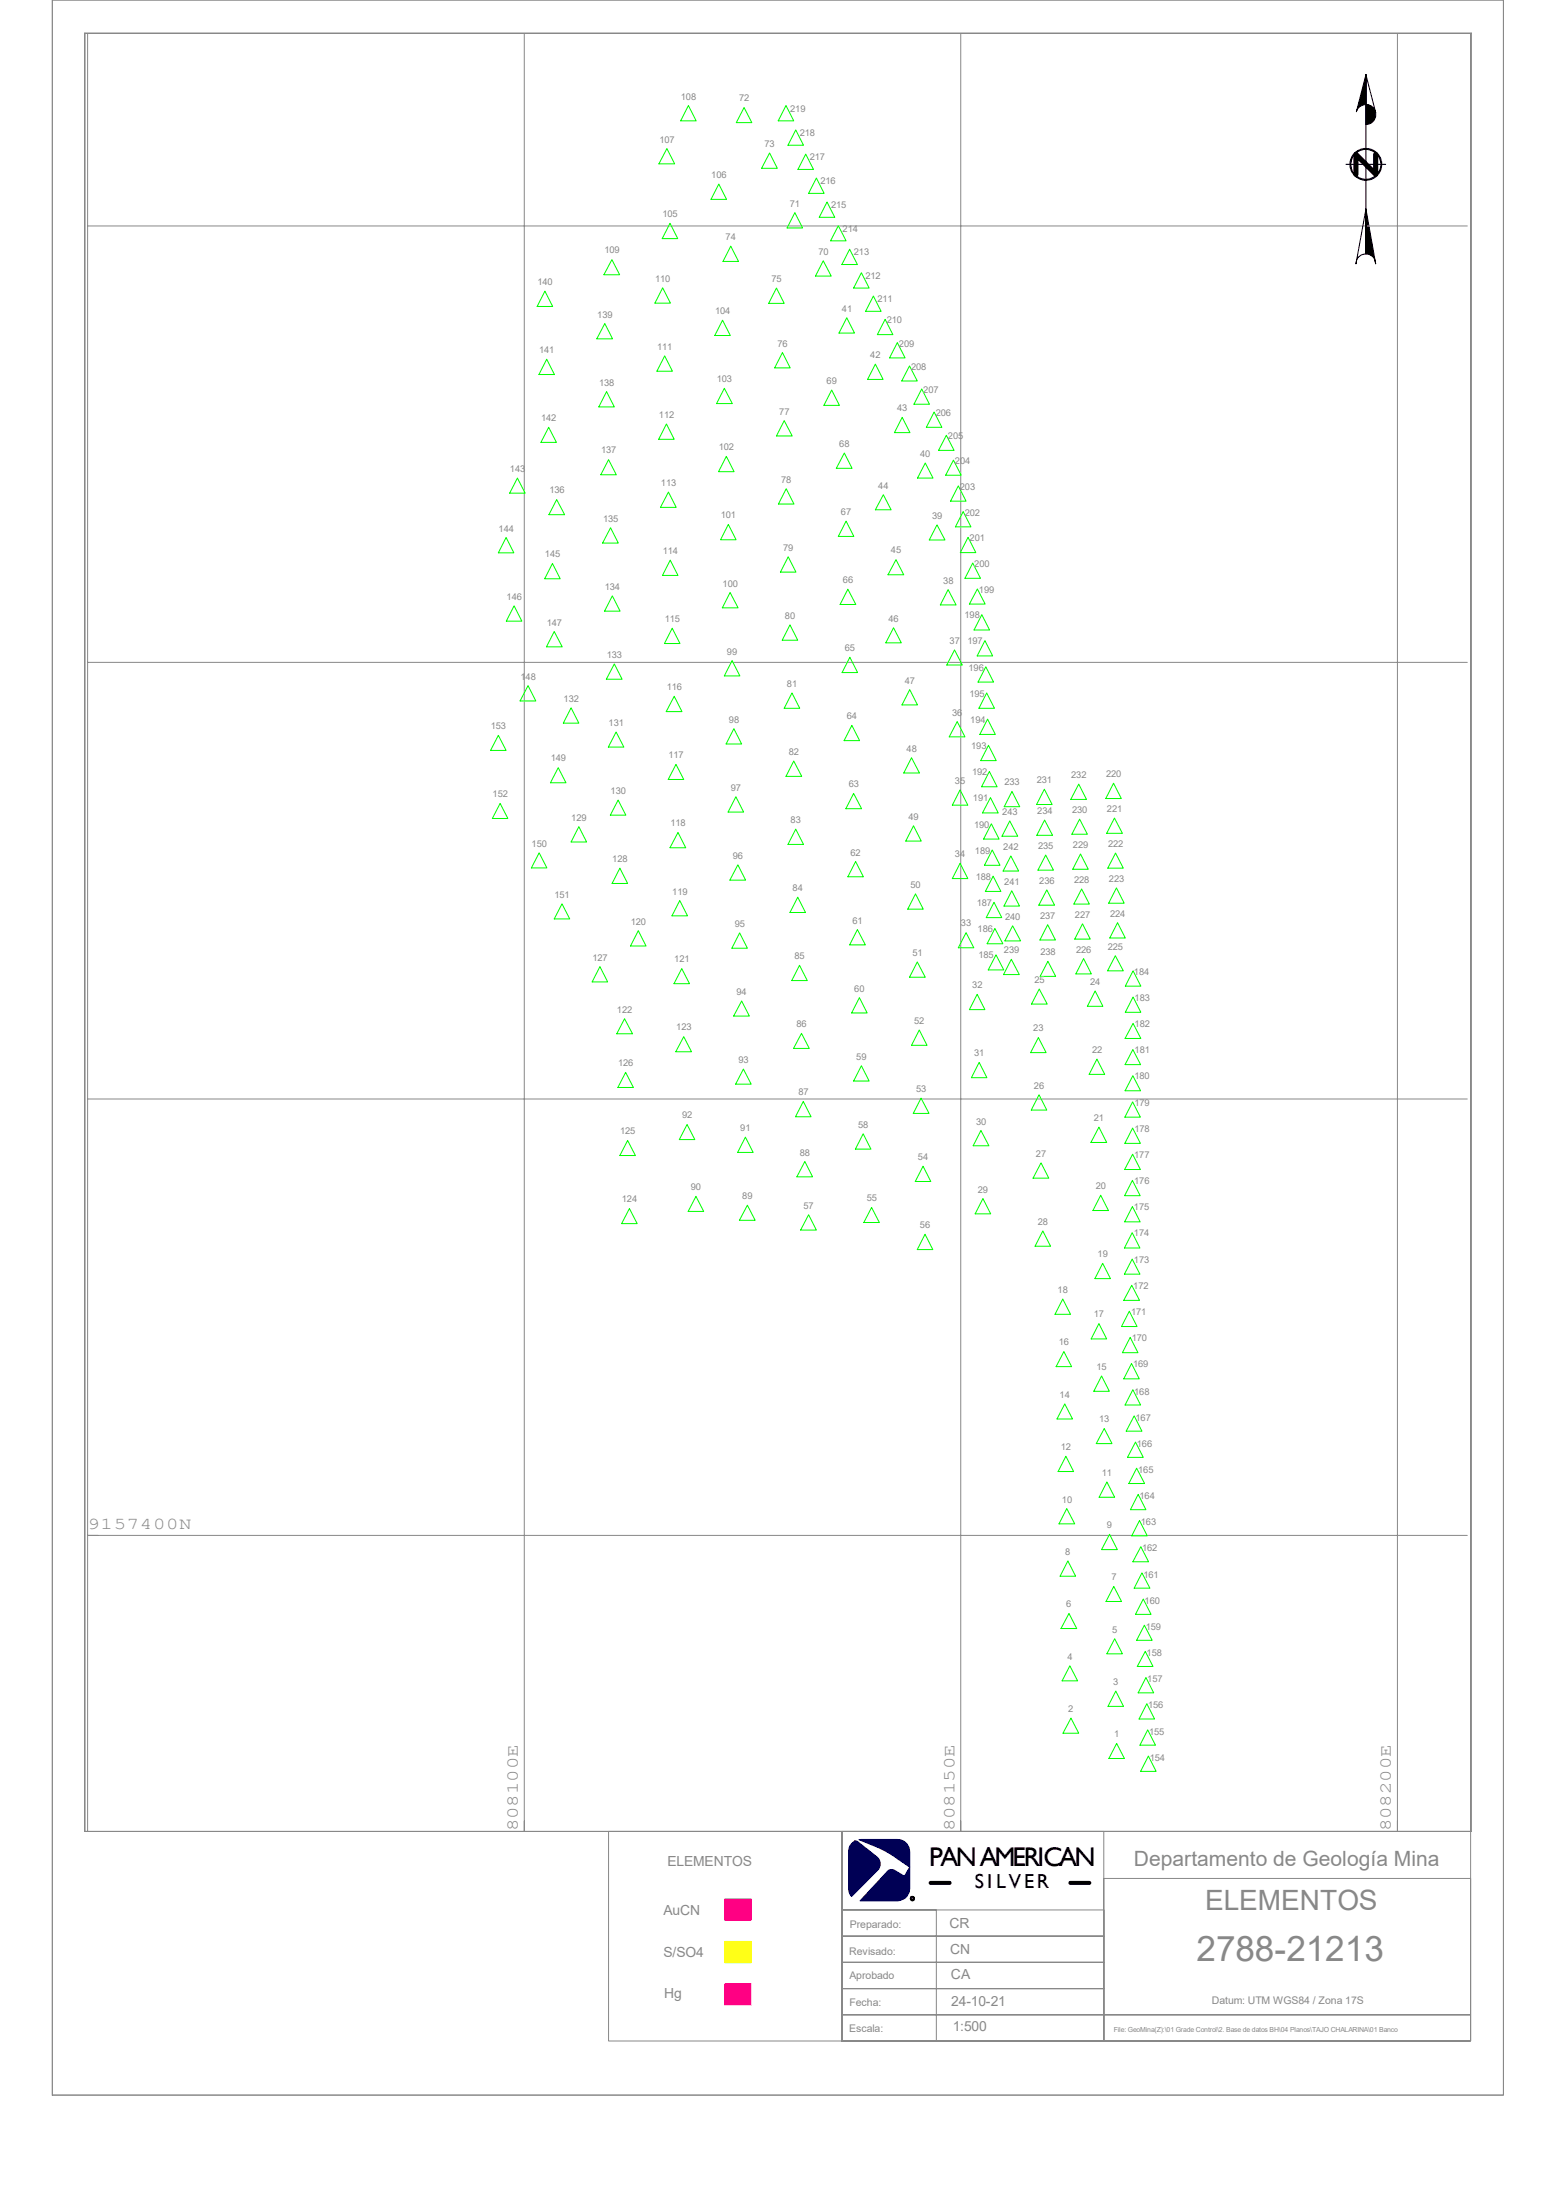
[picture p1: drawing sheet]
<svg xmlns="http://www.w3.org/2000/svg" width="297mm" height="420mm" viewBox="0 0 297 420" stroke-linecap="round" stroke-linejoin="round" font-family="sans-serif">
<g fill="#000" stroke="#000" stroke-width=".19">
<path d="M260.7 20a1.91 1.91 0 0 1 1.9 1.9 1.91 1.91 0 0 1-1.9 1.9z" fill-rule="evenodd"/>
<path d="M260.7 14.3l-.1 5.7a1.8 1.8 0 0 0-1.7 1.3z" fill-rule="evenodd"/>
<path d="M260.7 39.9l1.9 10.5-.2-.8a1.94 1.94 0 0 0-1.7-1.1z" fill-rule="evenodd"/>
</g>
<path d="M138.3 378.7h5.1v4.1h-5.1z" fill-rule="evenodd" fill="#f0f" stroke="#f0f" stroke-width=".19"/>
<path d="M138.3 370.6h5.1v4.1h-5.1z" fill-rule="evenodd" fill="#ff0" stroke="#ff0" stroke-width=".19"/>
<path d="M138.3 362.5h5.1v4.1h-5.1z" fill-rule="evenodd" fill="#f00" stroke="#f00" stroke-width=".19"/>
<g fill="#005" stroke="#005" stroke-width=".19">
<path d="M162.5 352l.7-.5h.5l3.7 3a1.76 1.76 0 0 1 .3 2.3l-5.2 5.2a2.42 2.42 0 0 1-.5-1.5v-6.9a2.22 2.22 0 0 1 .5-1.6z" fill-rule="evenodd"/>
<path d="M164 351.2h7.2a2.36 2.36 0 0 1 2.5 2.4v6.9a2.36 2.36 0 0 1-2.5 2.4h-7l5-5.4a1.18 1.18 0 0 1 1.7-.3l1.7 1 1.1-1.8-3.2-2.1-1.8-1.1z" fill-rule="evenodd"/>
</g>
<g fill="none" stroke="#888" stroke-width=".19">
<path d="M10 0h277v400h-277zM16.2 6.4h264.5v343.2h-264.5zM16.2 6.3h264.6v343.3h-264.6zM16.7 6.4v343.2M100.1 6.4v343.2M183.4 6.4v343.2M266.7 6.4v343.2M16.7 43.1h263.4M16.7 126.4h263.4M16.7 209.8h263.4M16.7 293.1h263.4M116.2 349.6h44.5v40h-44.5z"/>
<path d="M160.7 349.6h120v40h-120zM160.7 349.6h50v40h-50zM210.7 358.6h70v26h-70zM160.7 379.6h50v5h-50zM160.7 374.6h50v5h-50zM160.7 369.6h50v5h-50zM160.7 364.6h50v5h-50zM160.7 364.6h18v25h-18zM160.7 384.6h50v5h-50zM210.7 384.6h70v5h-70z"/>
</g>
<g fill="none" stroke="#000" stroke-width=".19">
<path d="M260.7 14.3l1.9 7.2a1.87 1.87 0 0 0-1.9-1.5zM260.7 14.3v34.2M256.9 31.4h7.6M260.7 39.9l-.1 8.6a1.93 1.93 0 0 0-1.6 1.1l-.2 .8z"/>
<circle cx="260.7" cy="31.4" r="3"/>
<circle cx="260.7" cy="31.4" r="2.84"/>
</g>
<path d="M262.6 29.5v3.8l-3.8-3.8v3.8" fill="none" stroke="#000" stroke-width=".97"/>
<circle cx="174.2" cy="362.5" r=".32" fill="none" stroke="#000" stroke-width=".38"/>
<g fill="none" stroke="#0f0" stroke-width=".19">
<path d="M127.3 28.4l1.5 2.9h-3zM131.4 20.2l1.5 2.9h-3zM137.2 35.1l1.5 3h-3zM142 20.5l1.5 2.9h-3zM146.9 29.2l1.5 2.9h-3zM150 20.2l1.5 2.9h-3zM151.9 24.8l1.5 2.9h-3zM153.8 29.4l1.5 2.9h-3zM155.8 34l1.5 2.9h-3zM157.9 38.6l1.4 2.9h-2.9zM104 55.6l1.5 2.9h-3zM116.8 49.6l1.5 2.9h-3z"/>
<path d="M126.5 54.9l1.5 3h-3zM127.9 42.6l1.5 3h-3zM139.5 47l1.5 2.9h-3zM148.2 55l1.5 2.9h-3zM151.7 40.6l1.5 2.9h-3zM157.1 49.8l1.6 2.9h-3zM160 43.1l1.5 2.9h-3zM162.2 47.6l1.5 2.9h-3zM164.4 52.1l1.5 2.9h-3zM166.7 56.5l1.5 2.9h-3zM104.4 68.6l1.4 2.9h-2.9zM115.4 61.8l1.5 2.9h-3z"/>
<path d="M115.8 74.8l1.5 2.9h-3zM126.9 67.9l1.5 3h-3zM137.9 61.1l1.5 3h-3zM138.3 74.1l1.5 2.9h-3zM149.4 67.3l1.4 2.9h-2.9zM158.8 74.5l1.4 2.9h-2.9zM161.6 60.7l1.5 2.9h-3zM167.1 69.5l1.5 2.9h-3zM169 61l1.4 2.9h-2.9zM171.3 65.4l1.5 2.9h-3zM172.2 79.7l1.5 2.9h-3zM173.6 69.9l1.5 2.8h-3z"/>
<path d="M175.9 74.3l1.5 2.9h-2.9zM178.3 78.7l1.5 2.9h-3zM98.8 91.3l1.4 2.8h-2.9zM104.7 81.6l1.5 2.9h-2.9zM106.3 95.4l1.5 2.9h-3zM116.2 87.8l1.4 2.8h-2.9zM127.2 80.9l1.5 3h-3zM127.6 93.9l1.5 3h-3zM138.6 87.1l1.5 2.9h-2.9zM149.7 80.3l1.5 2.9h-3zM150.1 93.3l1.5 2.9h-3zM161.2 86.5l1.4 2.9h-3z"/>
<path d="M161.5 99.5l1.5 2.9h-3zM168.6 94.4l1.5 2.9h-3zM176.6 88.4l1.5 2.9h-3zM180.6 83.1l1.5 2.9h-2.9zM182 87.8l1.5 2.9h-3zM182.9 92.8l1.5 2.9h-3zM183.9 97.7l1.4 2.9h-2.9zM96.6 102.6l1.5 2.9h-3zM98.1 115.7l1.5 2.9h-3zM105.5 107.6l1.4 2.9h-2.9zM116.5 100.8l1.5 2.9h-3zM116.9 113.7l1.5 3h-3z"/>
<path d="M127.9 106.9l1.5 3h-3zM128.3 119.9l1.5 3h-3zM139 100.1l1.5 2.9h-3zM139.4 113.1l1.5 2.9h-3zM150.5 106.3l1.4 2.9h-2.9zM150.8 119.3l1.5 2.9h-3zM161.8 112.5l1.6 2.9h-3zM170.6 119.8l1.4 2.9h-2.9zM171 106.8l1.5 2.9h-3zM178.9 100.2l1.5 2.9h-3zM181 112.6l1.5 2.9h-3zM184.8 102.6l1.5 2.9h-3z"/>
<path d="M185.7 107.5l1.5 2.9h-3zM186.6 112.4l1.4 2.9h-3zM187.4 117.3l1.5 3h-3zM100.8 130.9l1.5 2.9h-3zM105.8 120.6l1.5 2.9h-3zM109 135.1l1.5 2.9h-3zM117.3 126.7l1.4 3h-3zM117.6 139.7l1.5 2.9h-3zM128.7 132.9l1.5 2.9h-3zM139.7 126.1l1.5 2.9h-2.9zM140.1 139.1l1.5 2.9h-3zM151.2 132.3l1.5 2.9h-3z"/>
<path d="M162.2 125.5l1.5 2.9h-3zM162.6 138.5l1.5 2.9h-3zM173.7 131.7l1.4 2.9h-2.9zM182.2 124.1l1.5 2.9h-3zM182.7 137.8l1.5 2.9h-3zM188 122.3l1.5 2.9h-3zM188.2 127.3l1.5 2.9h-3zM188.3 132.3l1.5 2.9h-2.9zM188.5 137.3l1.5 2.9h-3zM95.1 140.4l1.5 2.9h-3zM95.5 153.4l1.4 2.9h-2.9zM106.6 146.6l1.4 2.8h-2.9z"/>
<path d="M110.5 157.8l1.5 2.9h-3zM118 152.7l1.5 2.9h-3zM129 145.9l1.5 2.9h-2.9zM129.4 158.9l1.5 2.9h-3zM140.5 152.1l1.4 2.9h-2.9zM151.5 145.3l1.5 2.9h-3zM151.9 158.3l1.5 2.9h-3zM162.9 151.5l1.6 2.9h-3zM174 144.7l1.5 2.9h-3zM174.4 157.6l1.5 3h-3zM183.3 150.8l1.4 2.9h-2.9zM188.7 142.3l1.5 2.9h-3z"/>
<path d="M188.8 147.3l1.5 2.9h-2.9zM189.1 152.3l1.4 2.9h-3zM189.2 157.3l1.5 2.9h-3zM192.7 156.7l1.6 2.9h-3zM193.2 151.1l1.4 2.9h-2.9zM199.3 150.7l1.5 2.9h-2.9zM199.4 156.5l1.5 3h-3zM205.9 149.7l1.5 2.9h-3zM206.1 156.4l1.5 2.9h-3zM212.6 149.5l1.4 2.9h-2.9zM212.7 156.2l1.5 2.9h-3zM102.9 162.8l1.5 2.9h-3z"/>
<path d="M107.3 172.6l1.5 2.8h-3zM118.3 165.7l1.5 3h-3zM121.8 177.7l1.5 2.9h-2.9zM129.8 171.9l1.4 2.9h-2.9zM140.8 165.1l1.5 2.9h-3zM141.2 178.1l1.5 2.9h-3zM152.3 171.3l1.5 2.9h-3zM163.3 164.5l1.5 2.9h-3zM163.7 177.5l1.5 2.9h-3zM174.8 170.6l1.4 3h-2.9zM183.3 164.8l1.4 2.9h-2.9zM184.4 178.1l1.5 2.8h-3z"/>
<path d="M189.4 162.3l1.5 2.9h-3zM189.6 167.3l1.5 2.9h-3zM189.7 172.3l1.5 2.9h-2.9zM189.9 177.2l1.5 3h-3zM193 163.4l1.4 2.9h-2.9zM193.1 170.1l1.5 2.9h-3zM193.3 176.7l1.5 2.9h-3zM199.6 163.2l1.5 2.9h-3zM199.8 169.9l1.5 2.9h-3zM200 176.5l1.5 3h-3zM206.2 163l1.5 2.9h-2.9zM206.5 169.7l1.4 2.9h-2.9z"/>
<path d="M206.6 176.4l1.5 2.9h-3zM212.9 162.9l1.5 2.8h-2.9zM213.1 169.5l1.5 2.9h-3zM213.3 176.1l1.5 3h-3zM114.5 184.5l1.5 3h-3zM119.2 194.5l1.5 2.9h-3zM130.1 184.9l1.5 2.9h-2.9zM130.5 197.9l1.5 2.9h-3zM141.6 191.1l1.4 2.9h-3zM152.6 184.3l1.5 2.9h-3zM153 197.3l1.5 2.9h-3zM164 190.5l1.5 2.9h-2.9z"/>
<path d="M175.1 183.6l1.5 3h-3zM175.5 196.6l1.5 3h-3zM186.5 189.8l1.5 2.9h-3zM190.1 182.3l1.5 2.9h-3zM193 183.1l1.6 3h-3zM198.2 198.1l1.5 2.9h-3zM198.4 188.8l1.5 2.9h-3zM200 183.5l1.5 2.9h-3zM206.8 183l1.5 2.9h-2.9zM209 189.2l1.5 2.9h-2.9zM212.9 182.5l1.5 2.8h-3zM216.3 195.4l1.5 2.8h-3z"/>
<path d="M216.3 190.3l1.5 3h-3zM216.3 185.3l1.5 3h-3zM119.4 204.7l1.5 2.9h-3zM119.8 217.7l1.5 2.9h-3zM131.1 214.7l1.5 2.9h-2.9zM141.9 204.1l1.5 2.9h-3zM142.3 217.1l1.5 2.9h-3zM153.3 210.3l1.5 2.9h-3zM164.4 203.5l1.5 2.9h-3zM164.8 216.5l1.4 2.9h-2.9zM175.8 209.6l1.5 3h-3zM186.9 202.8l1.5 2.9h-3z"/>
<path d="M187.2 215.8l1.6 2.9h-3zM198.3 209l1.5 2.9h-2.9zM209.4 202.2l1.5 2.9h-3zM209.8 215.2l1.4 2.9h-3zM216.2 215.3l1.5 3h-3zM216.2 210.4l1.5 2.9h-3zM216.2 205.4l1.5 2.8h-2.9zM216.2 200.4l1.5 2.8h-2.9zM120.1 230.7l1.5 2.9h-2.9zM132.8 228.4l1.5 2.9h-2.9zM142.7 230.1l1.4 2.9h-3zM153.6 221.7l1.5 3h-3z"/>
<path d="M154.3 231.9l1.5 2.9h-3zM166.4 230.5l1.5 2.9h-3zM176.2 222.6l1.5 3h-3zM176.6 235.6l1.5 2.9h-3zM187.6 228.8l1.5 2.9h-3zM198.7 222l1.5 2.9h-3zM199.1 235l1.4 2.9h-2.9zM210.1 228.2l1.5 2.9h-3zM216.1 235.3l1.5 3h-3zM216.2 230.3l1.4 3h-2.9zM216.2 225.3l1.4 3h-2.9zM216.2 220.3l1.5 3h-3z"/>
<path d="M202.9 248l1.4 2.9h-2.9zM203.1 258l1.5 2.9h-3zM209.8 252.7l1.4 2.9h-2.9zM210.5 241.2l1.5 2.9h-3zM215.6 250.3l1.4 2.9h-2.9zM215.7 255.3l1.5 2.9h-3zM216 245.4l1.5 2.8h-3zM216.1 240.4l1.5 2.8h-3zM203.2 268l1.5 2.9h-2.9zM203.5 278l1.4 2.9h-2.9zM210.3 262.7l1.5 2.9h-3zM210.8 272.7l1.5 2.9h-3z"/>
<path d="M216 260.3l1.5 2.9h-3zM216.2 265.3l1.5 2.9h-2.9zM216.5 270.3l1.5 2.9h-3zM216.7 275.3l1.5 2.9h-3zM203.6 288l1.5 2.9h-3zM203.8 298l1.5 2.9h-2.9zM211.3 282.9l1.5 2.9h-3zM211.8 292.9l1.5 2.9h-3zM217 280.3l1.5 2.9h-3zM217.3 285.3l1.4 2.9h-2.9zM217.5 290.3l1.5 2.9h-3zM217.8 295.3l1.4 2.9h-3z"/>
<path d="M204 308l1.5 2.9h-3zM204.2 318l1.5 2.9h-3zM212.6 302.9l1.5 2.8h-3zM212.8 312.8l1.4 2.9h-2.9zM218 300.3l1.5 2.9h-3zM218.2 305.3l1.5 2.9h-3zM218.4 310.3l1.5 2.8h-2.9zM218.6 315.3l1.5 2.8h-3zM204.4 328l1.5 2.9h-3zM213 322.8l1.5 3h-3zM213.1 332.8l1.5 2.9h-2.9zM218.7 320.3l1.5 2.9h-2.9z"/>
<path d="M218.9 325.2l1.5 3h-3zM219.1 330.2l1.5 3h-3zM219.2 335.2l1.5 3h-3zM174.3 362.8h.1"/>
</g>
<path d="M177.6 359.5h3.7M204.3 359.5h3.6" fill="none" stroke="#000" stroke-width=".76"/>
<text font-size="6.7" fill="#888" x="228.4" y="374.4">2788-21213</text>
<text font-size="5.3" fill="#888" x="230" y="364.6">ELEMENTOS</text>
<text font-size="5.1" x="177.3" y="356.3">PAN AMERICAN</text>
<text font-size="4" fill="#888" x="216.4" y="356.3">Departamento de Geología Mina</text>
<text font-size="3.9" x="186.1" y="360.5">S I L V E R</text>
<g font-size="3.2" fill="#888">
<text x="16.7" y="291.9">9157400N</text>
<text x="98.8" y="349.6" transform="rotate(-90 98.8 349.6)">808100E</text>
<text x="182.2" y="349.6" transform="rotate(-90 182.2 349.6)">808150E</text>
<text x="265.5" y="349.6" transform="rotate(-90 265.5 349.6)">808200E</text>
</g>
<g font-size="2.7" fill="#888">
<text x="127.4" y="356.2">ELEMENTOS</text>
<text x="126.7" y="365.5">AuCN</text>
<text x="181.2" y="368.1">CR</text>
<text x="126.7" y="373.7">S/SO4</text>
<text x="181.4" y="373.1">CN</text>
<text x="181.5" y="377.9">CA</text>
<text x="126.7" y="381.3">Hg</text>
<text x="181.6" y="383">24-10-21</text>
<text x="181.9" y="387.8">1:500</text>
</g>
<g font-size="2" fill="#888">
<text x="162.2" y="368.1">Preparado:</text>
<text x="162.1" y="373.2">Revisado:</text>
<text x="162.1" y="377.9">Aprobado</text>
<text x="162.1" y="383">Fecha:</text>
<text x="231.3" y="382.5">Datum: UTM WGS84 / Zona 17S</text>
<text x="162.1" y="387.9">Escala:</text>
</g>
<g font-size="1.8" fill="#888">
<text x="130" y="19">108</text>
<text x="141.1" y="19.3">72</text>
<text x="150.8" y="21.3">219</text>
<text x="125.9" y="27.2">107</text>
<text x="145.9" y="28.1">73</text>
<text x="152.7" y="26">218</text>
<text x="135.8" y="34">106</text>
<text x="154.6" y="30.6">217</text>
<text x="156.6" y="35.1">216</text>
<text x="126.4" y="41.5">105</text>
<text x="150.7" y="39.5">71</text>
<text x="158.6" y="39.7">215</text>
<text x="138.5" y="45.8">74</text>
<text x="160.8" y="44.2">214</text>
<text x="115.4" y="48.4">109</text>
<text x="125.1" y="53.8">110</text>
<text x="147.2" y="53.8">75</text>
<text x="156.2" y="48.6">70</text>
<text x="163" y="48.7">213</text>
<text x="165.2" y="53.2">212</text>
<text x="102.6" y="54.4">140</text>
<text x="136.5" y="60">104</text>
<text x="160.7" y="59.5">41</text>
<text x="167.5" y="57.7">211</text>
<text x="114" y="60.6">139</text>
<text x="169.2" y="61.7">210</text>
<text x="102.9" y="67.4">141</text>
<text x="125.4" y="66.8">111</text>
<text x="148.4" y="66.2">76</text>
<text x="166.1" y="68.4">42</text>
<text x="171.6" y="66.2">209</text>
<text x="173.9" y="70.6">208</text>
<text x="114.3" y="73.6">138</text>
<text x="136.8" y="73">103</text>
<text x="157.8" y="73.3">69</text>
<text x="176.2" y="75">207</text>
<text x="103.3" y="80.4">142</text>
<text x="125.8" y="79.8">112</text>
<text x="148.8" y="79.2">77</text>
<text x="171.2" y="78.5">43</text>
<text x="178.6" y="79.5">206</text>
<text x="180.9" y="83.9">205</text>
<text x="114.7" y="86.6">137</text>
<text x="137.2" y="86">102</text>
<text x="160.2" y="85.3">68</text>
<text x="175.6" y="87.2">40</text>
<text x="182.3" y="88.6">204</text>
<text x="97.3" y="90.1">143</text>
<text x="104.9" y="94.2">136</text>
<text x="126.2" y="92.8">113</text>
<text x="149.1" y="92.2">78</text>
<text x="167.6" y="93.3">44</text>
<text x="183.2" y="93.5">203</text>
<text x="95.2" y="101.5">144</text>
<text x="115.1" y="99.6">135</text>
<text x="137.6" y="98.9">101</text>
<text x="160.5" y="98.3">67</text>
<text x="177.9" y="99">39</text>
<text x="184.1" y="98.4">202</text>
<text x="104" y="106.4">145</text>
<text x="126.5" y="105.8">114</text>
<text x="149.5" y="105.2">79</text>
<text x="170.1" y="105.7">45</text>
<text x="185.1" y="103.3">201</text>
<text x="115.4" y="112.6">134</text>
<text x="137.9" y="112">100</text>
<text x="160.9" y="111.3">66</text>
<text x="180" y="111.4">38</text>
<text x="186" y="108.3">200</text>
<text x="186.9" y="113.2">199</text>
<text x="96.7" y="114.5">146</text>
<text x="104.4" y="119.4">147</text>
<text x="126.9" y="118.8">115</text>
<text x="149.8" y="118.2">80</text>
<text x="169.6" y="118.7">46</text>
<text x="184.1" y="118.1">198</text>
<text x="115.8" y="125.6">133</text>
<text x="138.8" y="125">99</text>
<text x="161.2" y="124.3">65</text>
<text x="181.3" y="122.9">37</text>
<text x="184.7" y="123">197</text>
<text x="99.4" y="129.8">148</text>
<text x="127.3" y="131.8">116</text>
<text x="150.2" y="131.1">81</text>
<text x="172.7" y="130.5">47</text>
<text x="184.9" y="128">196</text>
<text x="107.6" y="134">132</text>
<text x="139.1" y="138">98</text>
<text x="161.6" y="137.3">64</text>
<text x="181.7" y="136.6">36</text>
<text x="185" y="133">195</text>
<text x="93.7" y="139.2">153</text>
<text x="116.2" y="138.6">131</text>
<text x="173.1" y="143.5">48</text>
<text x="185.2" y="138">194</text>
<text x="185.4" y="143">193</text>
<text x="105.1" y="145.4">149</text>
<text x="127.6" y="144.7">117</text>
<text x="150.6" y="144.1">82</text>
<text x="182.3" y="149.6">35</text>
<text x="185.5" y="148">192</text>
<text x="191.7" y="149.9">233</text>
<text x="197.9" y="149.5">231</text>
<text x="204.5" y="148.5">232</text>
<text x="211.1" y="148.3">220</text>
<text x="94" y="152.2">152</text>
<text x="116.5" y="151.6">130</text>
<text x="139.5" y="150.9">97</text>
<text x="162" y="150.3">63</text>
<text x="185.7" y="153">191</text>
<text x="191.3" y="155.6">243</text>
<text x="198" y="155.4">234</text>
<text x="204.6" y="155.2">230</text>
<text x="211.3" y="155">221</text>
<text x="101.5" y="161.6">150</text>
<text x="109.1" y="156.7">129</text>
<text x="128" y="157.7">118</text>
<text x="150.9" y="157.1">83</text>
<text x="173.4" y="156.5">49</text>
<text x="185.9" y="158">190</text>
<text x="204.8" y="161.9">229</text>
<text x="211.5" y="161.7">222</text>
<text x="116.9" y="164.5">128</text>
<text x="139.9" y="164">96</text>
<text x="162.3" y="163.3">62</text>
<text x="182.3" y="163.6">34</text>
<text x="186.1" y="163">189</text>
<text x="186.3" y="168">188</text>
<text x="191.5" y="162.2">242</text>
<text x="198.2" y="162.1">235</text>
<text x="105.8" y="171.4">151</text>
<text x="128.3" y="170.8">119</text>
<text x="151.3" y="170.1">84</text>
<text x="173.8" y="169.5">50</text>
<text x="186.4" y="173">187</text>
<text x="191.7" y="168.9">241</text>
<text x="198.4" y="168.7">236</text>
<text x="205" y="168.5">228</text>
<text x="211.7" y="168.4">223</text>
<text x="120.4" y="176.5">120</text>
<text x="140.3" y="177">95</text>
<text x="162.7" y="176.3">61</text>
<text x="183.4" y="176.9">33</text>
<text x="186.6" y="178">186</text>
<text x="191.9" y="175.6">240</text>
<text x="198.5" y="175.4">237</text>
<text x="205.2" y="175.2">227</text>
<text x="211.9" y="175">224</text>
<text x="113.1" y="183.4">127</text>
<text x="128.7" y="183.7">121</text>
<text x="151.6" y="183.1">85</text>
<text x="174.2" y="182.5">51</text>
<text x="186.8" y="183">185</text>
<text x="191.6" y="182">239</text>
<text x="198.6" y="182.3">238</text>
<text x="205.4" y="181.9">226</text>
<text x="211.5" y="181.3">225</text>
<text x="140.6" y="189.9">94</text>
<text x="163.1" y="189.3">60</text>
<text x="185.6" y="188.7">32</text>
<text x="197.4" y="187.6">25</text>
<text x="208.1" y="188">24</text>
<text x="216.5" y="186.1">184</text>
<text x="216.6" y="191.1">183</text>
<text x="117.8" y="193.3">122</text>
<text x="129.1" y="196.7">123</text>
<text x="152" y="196.1">86</text>
<text x="174.5" y="195.5">52</text>
<text x="197.2" y="196.9">23</text>
<text x="216.6" y="196">182</text>
<text x="118" y="203.5">126</text>
<text x="141" y="202.9">93</text>
<text x="163.4" y="202.3">59</text>
<text x="185.9" y="201.7">31</text>
<text x="208.4" y="201">22</text>
<text x="216.6" y="201.1">181</text>
<text x="152.4" y="209.1">87</text>
<text x="174.9" y="208.4">53</text>
<text x="197.4" y="207.9">26</text>
<text x="216.5" y="206.1">180</text>
<text x="130.2" y="213.5">92</text>
<text x="141.3" y="215.9">91</text>
<text x="163.8" y="215.3">58</text>
<text x="186.3" y="214.7">30</text>
<text x="208.8" y="214">21</text>
<text x="216.5" y="211.1">179</text>
<text x="118.4" y="216.5">125</text>
<text x="152.7" y="220.6">88</text>
<text x="175.2" y="221.5">54</text>
<text x="197.7" y="220.9">27</text>
<text x="216.5" y="221.1">177</text>
<text x="216.5" y="216.1">178</text>
<text x="131.9" y="227.2">90</text>
<text x="186.6" y="227.7">29</text>
<text x="209.2" y="227">20</text>
<text x="216.5" y="226.1">176</text>
<text x="118.7" y="229.5">124</text>
<text x="141.7" y="228.9">89</text>
<text x="153.4" y="230.8">57</text>
<text x="165.4" y="229.3">55</text>
<text x="198.1" y="233.8">28</text>
<text x="216.5" y="231.1">175</text>
<text x="175.6" y="234.5">56</text>
<text x="216.5" y="236.1">174</text>
<text x="209.5" y="240">19</text>
<text x="216.5" y="241">173</text>
<text x="201.9" y="246.8">18</text>
<text x="208.8" y="251.5">17</text>
<text x="215.9" y="251">171</text>
<text x="216.3" y="246.1">172</text>
<text x="202.1" y="256.8">16</text>
<text x="216" y="256">170</text>
<text x="209.3" y="261.5">15</text>
<text x="216.3" y="261">169</text>
<text x="202.3" y="266.8">14</text>
<text x="216.5" y="266.2">168</text>
<text x="209.8" y="271.5">13</text>
<text x="216.7" y="271.2">167</text>
<text x="202.5" y="276.8">12</text>
<text x="210.3" y="281.8">11</text>
<text x="217" y="276.2">166</text>
<text x="217.3" y="281.2">165</text>
<text x="202.7" y="286.9">10</text>
<text x="217.5" y="286.2">164</text>
<text x="211.3" y="291.7">9</text>
<text x="217.8" y="291.2">163</text>
<text x="203.3" y="296.8">8</text>
<text x="218" y="296.2">162</text>
<text x="212.1" y="301.7">7</text>
<text x="218.3" y="301.2">161</text>
<text x="203.5" y="306.8">6</text>
<text x="212.3" y="311.7">5</text>
<text x="218.5" y="306.2">160</text>
<text x="218.7" y="311.1">159</text>
<text x="203.8" y="316.8">4</text>
<text x="218.9" y="316.1">158</text>
<text x="212.5" y="321.7">3</text>
<text x="219" y="321.1">157</text>
<text x="203.9" y="326.8">2</text>
<text x="219.2" y="326.1">156</text>
<text x="212.7" y="331.6">1</text>
<text x="219.3" y="331.1">155</text>
<text x="219.5" y="336.2">154</text>
</g>
<text font-size="1.3" fill="#888" x="212.6" y="387.9">File: GeoMina(Z):\01 Grade Control\2. Base de datos BH\04 Planos\TAJO CHALARINA\01 Banco</text>
<text font-size=".5" fill="#005" x="174" y="362.6">R</text>
</svg>
